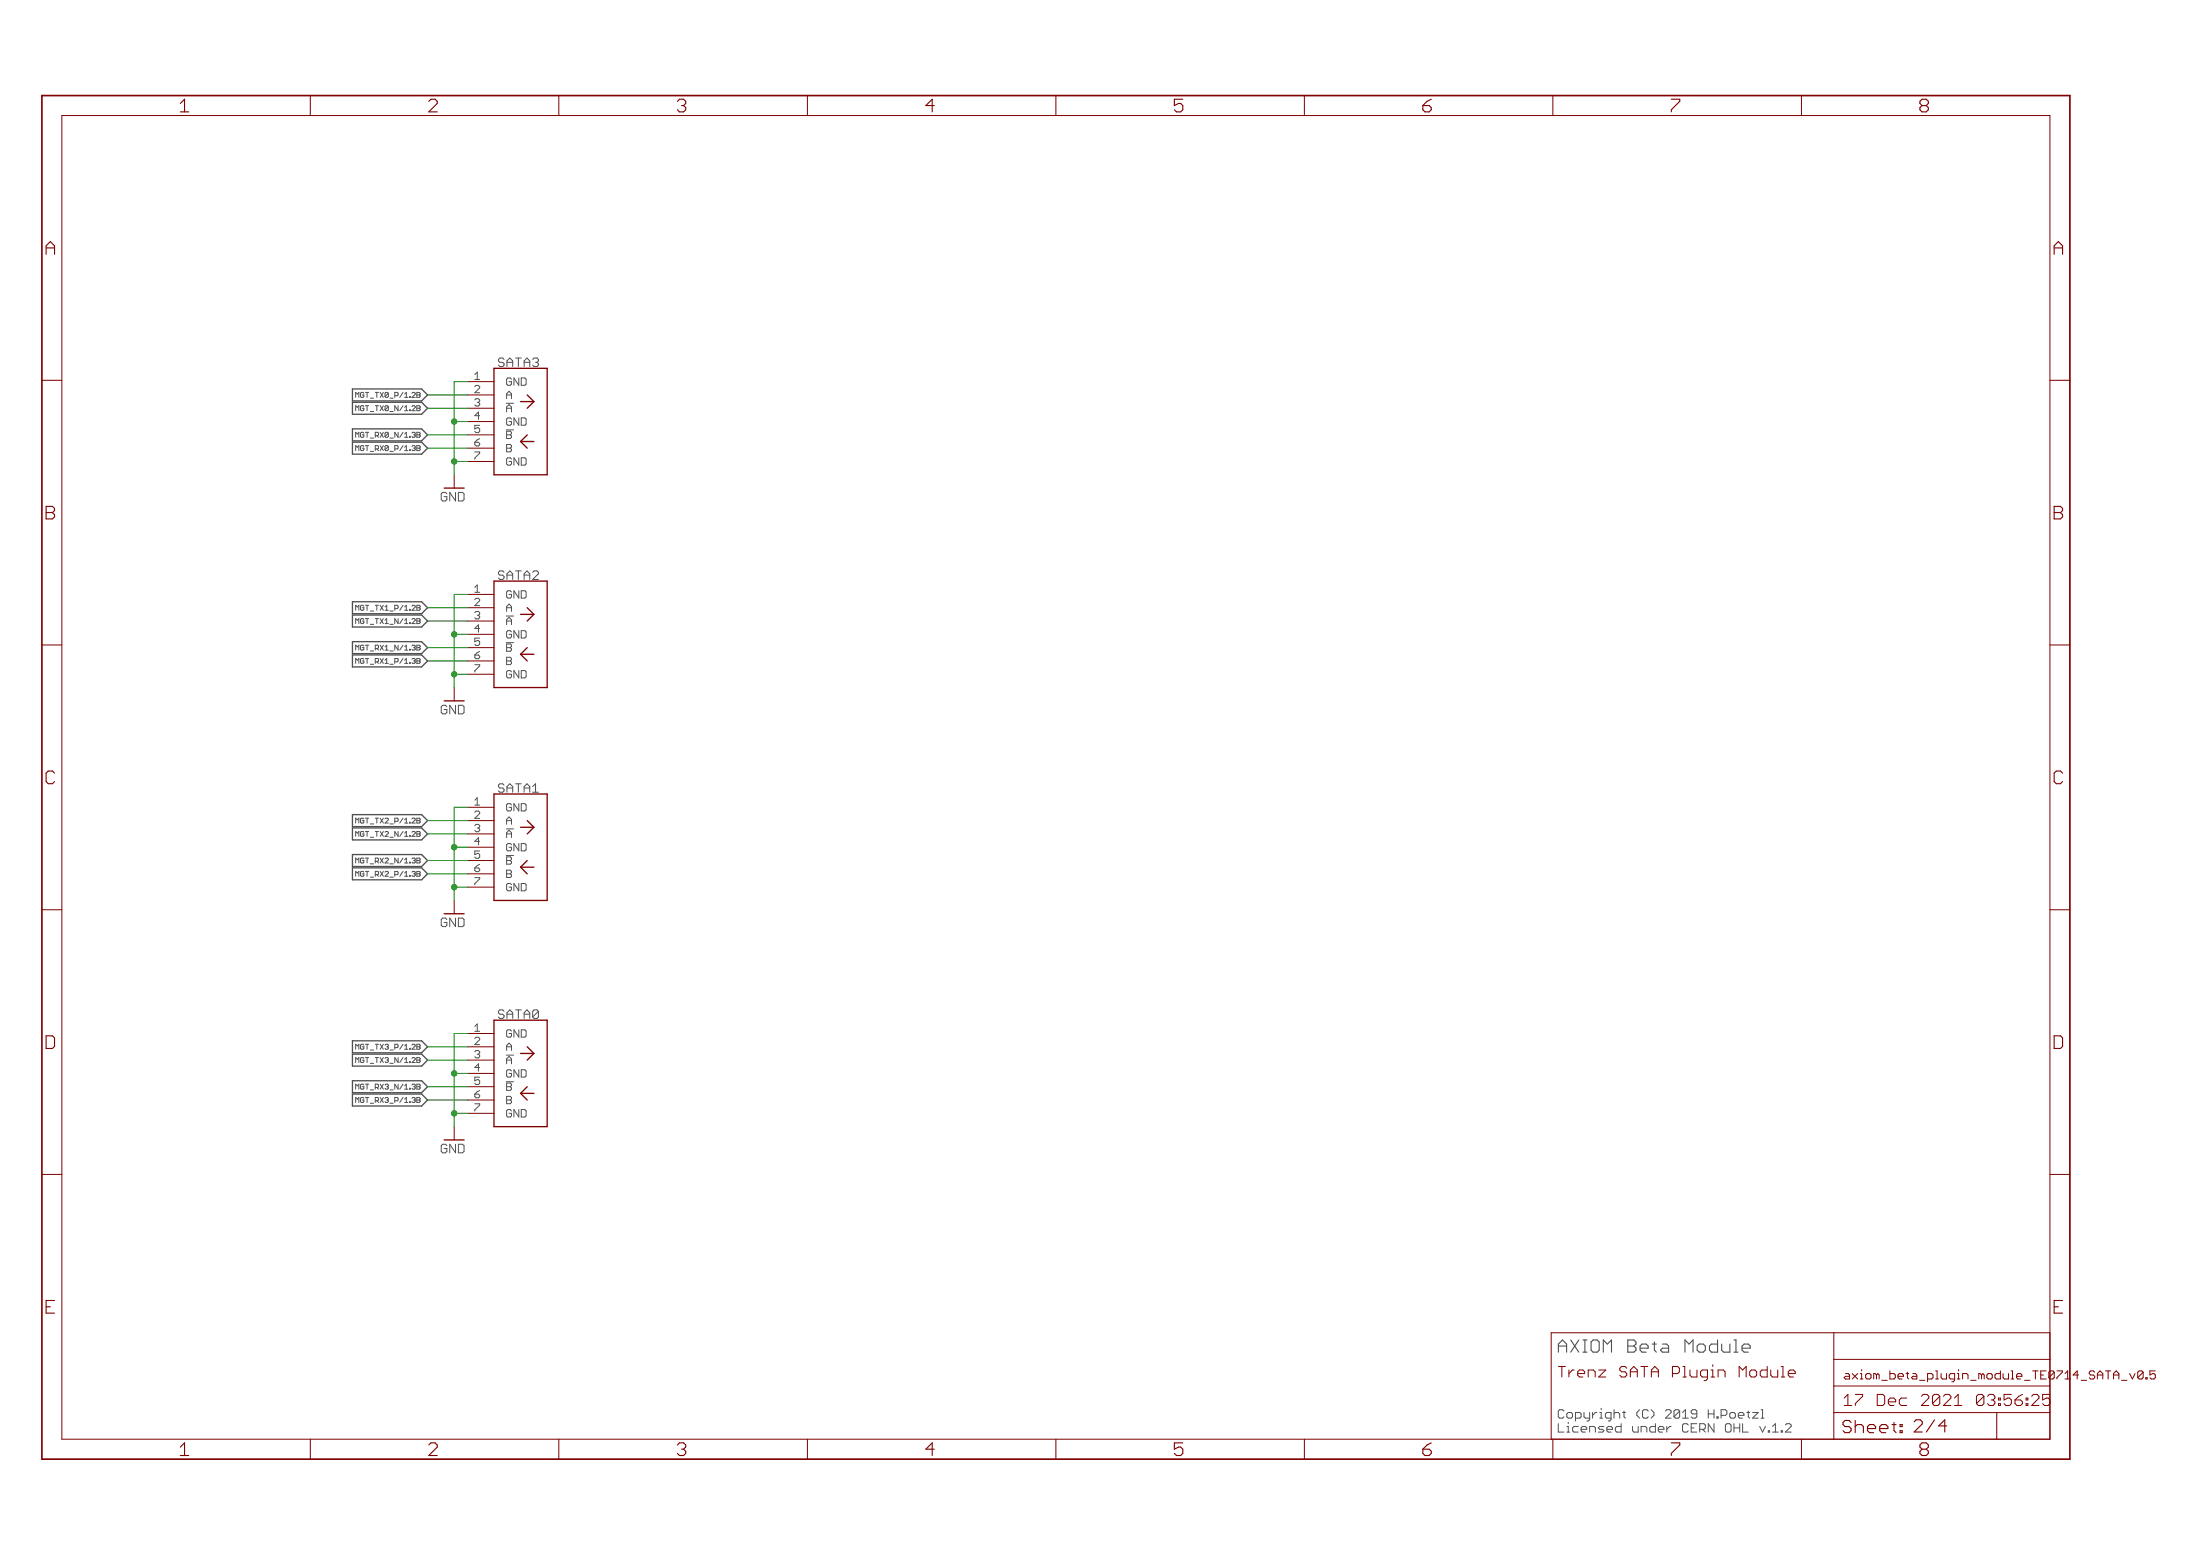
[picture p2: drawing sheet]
<svg xmlns="http://www.w3.org/2000/svg" width="420mm" height="297mm" viewBox="0 0 420 297" stroke-linecap="round" stroke-linejoin="round" font-family="sans-serif">
<path d="M297.6 257h1.6M298.4 255.8l-.8 .8v1.5" fill="none" stroke="#505050" stroke-width=".21"/>
<g fill="none" stroke="#505050" stroke-width=".19">
<path d="M67.9 75.9v-1l.3 .3 .3-.3v1M67.9 78.4v-1l.3 .4 .3-.4v1M69.2 77.9h.3M69.5 75.1l-.2-.2h-.3l-.1 .2v.6l.1 .2h.3l.2-.2v-.3h-.3M69.5 77.6l-.2-.2h-.3l-.1 .2v.6l.1 .2h.3l.2-.2M90.7 73.8l.2-.2h.5l.2 .2v.2l-.9 1h.9M90.7 71.5l.4-.5v1.4M90.7 72.4h.9M90.7 76.3l.2-.2h.5l.2 .2M90.7 77.3l.2 .2h.5l.2-.2M91.1 76.8h.3M91.4 76.8l.2 .2"/>
<path d="M91.6 76.6l-.2 .2M91.6 79.4h-.9l.7-.7v1.4M95.2 69.7l.3 .3h.5M96 68.3h-.5l-.3 .3v.3l.3 .3h.5M96.7 77h1.4M96.8 76.1v-.9l.4-.5 .5 .5v.9M96.8 75.4h.9M96.8 77.9h.9M97.2 72.9h.5M97.7 72.4l-.2-.2h-.5l-.2 .2v.9l.2 .3h.5l.2-.3M97.7 77.7l-.5-.5-.4 .5v.9M67.9 83.5v-1l.3 .3 .3-.3v1"/>
<path d="M67.9 86v-.9l.3 .3 .3-.3v.9M69.2 83h.3M69.3 82.5h-.3l-.1 .2v.6l.1 .2h.3M69.5 85.2l-.2-.1h-.3l-.1 .1v.7l.1 .1h.3l.2-.1v-.3h-.3M84.8 94.8h.5M85.1 94h-.6l-.2 .3v1.1l.2 .2h.6M90.7 86.3h.9v.2l-.9 .9v.3M90.7 84.4v.5l.2 .2h.5l.2-.2M90.7 84.4h.7l.2 .3M91.6 81.2h-.9v.7l.4-.2h.3l.2 .2v.5l-.2 .2h-.5l-.2-.2M91.6 83.7l-.9 .7M96.7 82.1h1.4"/>
<path d="M96.8 83h.7M96.8 85.6h.7M97.2 80.5h.5M97.2 88.1h.5M97.5 83l.2 .2M97.5 85.6l.2 .2M97.7 80l-.2-.2h-.5l-.2 .2v.9l.2 .3h.5l.2-.3M97.7 82.5l-.2-.2h-.7v1.4h.7l.2-.2M97.7 85.1l-.2-.2h-.7v1.4h.7l.2-.3M97.7 87.6l-.2-.2h-.5l-.2 .2v1l.2 .2h.5l.2-.2M97.7 82.8l-.2 .2M97.7 85.3l-.2 .3"/>
<path d="M67.9 116.5v-1l.3 .4 .3-.4v1M67.9 119v-.9l.3 .3 .3-.3v.9M69.2 118.6h.3M69.5 115.7l-.2-.2h-.3l-.1 .2v.6l.1 .2h.3l.2-.2v-.3h-.3M69.5 118.3l-.2-.2h-.3l-.1 .2v.6l.1 .1h.3l.2-.1M90.7 112.1l.4-.4v1.4M90.7 114.4l.2-.2h.5l.2 .2v.3l-.9 .9h.9M90.7 113.1h.9M90.7 117l.2-.3h.5l.2 .3M90.7 117.9l.2 .3h.5l.2-.3M91.1 117.5h.3M91.4 117.5l.2 .2"/>
<path d="M91.6 120h-.9l.7-.7v1.4M91.6 117.2l-.2 .3M95.2 110.3l.3 .3h.5M96 109h-.5l-.3 .3v.2l.3 .3h.5M96.7 117.6h1.4M96.8 116.7v-.9l.4-.5 .5 .5v.9M96.8 116h.9M96.8 118.6h.9M97.2 113.5h.5M97.7 113l-.2-.2h-.5l-.2 .2v.9l.2 .3h.5l.2-.3M97.7 118.3l-.5-.4-.4 .4v1M67.9 124.1v-.9l.3 .3 .3-.3v.9"/>
<path d="M67.9 126.6v-.9l.3 .3 .3-.3v.9M69.2 123.6h.3M69.3 123.2h-.3l-.1 .1v.7l.1 .1h.3M69.5 125.9l-.2-.2h-.3l-.1 .2v.6l.1 .1 .5-.1v-.3h-.3M84.8 135.4h.5M85.1 134.6h-.6l-.2 .3v1.1l.2 .3h.6M90.7 125.1h.7l.2 .2v.2l-.2 .3h-.5l-.2-.3zM90.7 126.9h.9M91.6 121.8h-.9v.7l.7-.2 .2 .2v.5l-.2 .2h-.5l-.2-.2M91.6 127.1l-.9 1v.2M91.6 124.4l-.9 .7M96.7 122.7h1.4"/>
<path d="M96.8 123.6h.7M96.8 126.2h.7M97.2 121.1h.5M97.2 128.7h.5M97.5 123.6l.2 .3M97.5 126.2l.2 .2M97.7 120.6l-.2-.2h-.5l-.2 .2v1l.2 .2h.5l.2-.2M97.7 123.2l-.2-.3h-.7v1.4h.7l.2-.2M97.7 125.7l-.2-.2h-.7v1.4h.7l.2-.3M97.7 128.2l-.2-.2h-.5l-.2 .2v1l.2 .2h.5l.2-.2M97.7 123.4l-.2 .2M97.7 125.9l-.2 .3"/>
<path d="M67.9 157.1v-.9l.3 .3 .3-.3v.9M67.9 159.7v-1l.3 .3 .3-.3v1M69.2 159.2h.3M69.5 156.3l-.2-.1h-.3l-.1 .1v.7l.1 .1 .5-.1v-.3h-.3M69.5 158.9l-.2-.2h-.3l-.1 .2v.6l.1 .2 .5-.2M90.7 152.8l.4-.5v1.4M90.7 155.1l.2-.3h.5l.2 .3v.2l-.9 .9h.9M90.7 157.6l.2-.2h.5l.2 .2v.2l-.2 .3M90.7 153.7h.9M91.1 158.1h.3M91.4 158.1l.2 .2v.2l-.2 .3h-.5l-.2-.3M95.2 151l.3 .2h.5"/>
<path d="M96 149.6h-.5l-.3 .3v.3l.3 .2h.5M96.7 158.2h1.4M96.8 157.4v-1l.4-.4 .5 .4v1M96.8 156.7h.9M96.8 159.2h.9M97.2 154.1h.5M97.7 153.6l-.2-.2h-.5l-.2 .2v1l.2 .2h.5l.2-.2M97.7 159l-.5-.5-.4 .5v.9M67.9 164.7v-.9l.3 .3 .3-.3v.9M67.9 167.3v-1l.3 .4 .3-.4v1M69.2 164.3h.3M69.3 163.8h-.3l-.1 .2v.6l.1 .1h.3"/>
<path d="M69.5 166.5l-.2-.2h-.3l-.1 .2v.6l.1 .2 .5-.2v-.3h-.3M84.8 176.1h.5M85.1 175.3h-.6l-.2 .2v1.1l.2 .3h.6M90.7 165.7h.7l.2 .2v.3l-.2 .2h-.5l-.2-.2zM90.7 167.5h.9v.3l-.9 .9v.2M91.6 162.5h-.9v.7l.4-.3h.3l.2 .3v.4l-.2 .3h-.5l-.2-.3M91.6 160.6h-.9l.7-.7v1.4M91.6 165l-.9 .7M96.7 163.3h1.4M96.8 164.3h.7M96.8 166.8h.7M97.2 161.7h.5"/>
<path d="M97.2 169.4h.5M97.5 164.3l.2 .2M97.5 166.8l.2 .2M97.7 161.3l-.2-.3h-.5l-.2 .3v.9l.2 .2h.5l.2-.2M97.7 163.8l-.2-.2h-.7v1.4h.7l.2-.3M97.7 166.3l-.2-.2h-.7v1.4h.7l.2-.2M97.7 168.9l-.2-.2h-.5l-.2 .2v.9l.2 .3h.5l.2-.3M97.7 164l-.2 .3M97.7 166.6l-.2 .2M69.5 199.5l-.2-.2h-.3l-.1 .2v.6l.1 .2h.3l.2-.2v-.3h-.3M90.7 195.9l.4-.4v1.4M90.7 198.2l.2-.2h.5l.2 .2v.3l-.9 .9h.9"/>
<path d="M90.7 196.9h.9M95.2 194.1l.3 .3h.5M96 192.8h-.5l-.3 .3v.2l.3 .3h.5M96.8 199.8h.9M97.2 197.3h.5M97.7 196.8l-.2-.2h-.5l-.2 .2v1l.2 .2h.5l.2-.2M67.9 200.3v-1l.3 .4 .3-.4v1M67.9 202.8v-.9l.3 .3 .3-.3v.9M67.9 207.9v-.9l.3 .3 .3-.3v.9M67.9 210.5v-1l.3 .3 .3-.3v1M69.2 202.4h.3M69.2 207.5h.3"/>
<path d="M69.3 207h-.3l-.1 .1v.7l.1 .1h.3M69.5 209.7l-.2-.2h-.3l-.1 .2v.6l.1 .2h.3l.2-.2v-.3h-.3M69.5 202.1l-.2-.2h-.3l-.1 .2v.6l.1 .1h.3l.2-.1M84.8 219.2h.5M85.1 218.4h-.6l-.2 .3v1.1l.2 .3h.6M90.7 200.8l.2-.2h.5l.2 .2v.2l-.2 .3M90.7 208.9h.7l.2 .2v.2l-.2 .3h-.5l-.2-.3zM90.7 210.7h.9v.2l-.9 1v.2M91.1 201.3h.3M91.4 201.3l.2 .2v.2l-.2 .3h-.5l-.2-.3M91.6 205.6h-.9v.7l.4-.2h.3l.2 .2v.5l-.2 .2h-.5l-.2-.2M91.6 203.8h-.9l.7-.7v1.4"/>
<path d="M91.6 208.2l-.9 .7M96.7 201.4h1.4M96.7 206.5h1.4M96.8 200.5v-.9l.4-.5 .5 .5v.9M96.8 202.4h.9M96.8 207.5h.7M96.8 210h.7M97.2 204.9h.5M97.2 212.5h.5M97.5 207.5l.2 .2M97.5 210l.2 .2M97.7 202.1l-.5-.4-.4 .4v1"/>
<path d="M97.7 204.4l-.2-.2h-.5l-.2 .2v1l.2 .2h.5l.2-.2M97.7 207l-.2-.2h-.7v1.4h.7l.2-.3M97.7 209.5l-.2-.2h-.7v1.4h.7l.2-.2M97.7 212.1l-.2-.3h-.5l-.2 .3v.9l.2 .2h.5l.2-.2M97.7 207.2l-.2 .3M97.7 209.8l-.2 .2M297.6 271.8v1.6h1.1M298.4 269.1h-.5l-.3 .3v1.1l.3 .2h.5M334.7 269.6h1.1l-1.1 1.1M336.3 269.1h.3v1.6M340.2 273.1h.2v.3h-.2zM341 272l.2-.2h.6l.3 .2v.3l-1.1 1.1h1.1"/>
</g>
<g fill="none" stroke="#505050" stroke-width=".25">
<path d="M81.7 75.4l-1.2-1.1h-13.2v2.2h13.2M81.7 77.9l-1.2-1.1h-13.2v2.3h13.2M81.7 83l-1.2-1.1h-13.2v2.3h13.2M81.7 85.6l-1.2-1.2h-13.2v2.3h13.2M81.7 116l-1.2-1.1h-13.2v2.3h13.2M81.7 118.6l-1.2-1.2h-13.2v2.3h13.2M81.7 123.6l-1.2-1.1h-13.2v2.3h13.2M81.7 126.2l-1.2-1.2h-13.2v2.3h13.2M81.7 156.7l-1.2-1.2h-13.2v2.3h13.2M81.7 159.2l-1.2-1.1h-13.2v2.2h13.2M81.7 164.3l-1.2-1.2h-13.2v2.3h13.2M81.7 166.8l-1.2-1.1h-13.2v2.3h13.2"/>
<path d="M81.7 199.8l-1.2-1.1h-13.2v2.3h13.2M81.7 202.4l-1.2-1.2h-13.2v2.3h13.2M81.7 207.5l-1.2-1.2h-13.2v2.3h13.2M81.7 210l-1.2-1.1h-13.2v2.2h13.2"/>
</g>
<g fill="none" stroke="#800000" stroke-width=".19">
<path d="M59.3 18.2v3.9M106.7 18.2v3.9M154.2 18.2v3.9M201.7 18.2v3.9M249.1 18.2v3.9M296.6 18.2v3.9M344 18.2v3.9M11.8 22.1h379.7v252.6h-379.7zM8 72.6h3.8M89.3 72.9h5M89.3 75.4h5M89.3 77.9h5"/>
<path d="M391.5 72.6h3.8M86.7 90.6v2.6M89.3 80.5h5M89.3 83h5M89.3 85.6h5M89.3 88.1h5M89.3 113.5h5M89.3 116h5M89.3 118.6h5M8 123.1h3.8M86.7 131.3v2.5M89.3 121.1h5"/>
<path d="M89.3 123.6h5M89.3 126.2h5M89.3 128.7h5M391.5 123.1h3.8M89.3 154.1h5M89.3 156.7h5M89.3 159.2h5M8 173.7h3.8M86.7 171.9v2.5M89.3 161.7h5M89.3 164.3h5M89.3 166.8h5"/>
<path d="M89.3 169.4h5M391.5 173.7h3.8M89.3 197.3h5M89.3 199.8h5M86.7 215.1v2.5M89.3 202.4h5M89.3 204.9h5M89.3 207.5h5M89.3 210h5M89.3 212.5h5M8 224.2h3.8M391.5 224.2h3.8"/>
<path d="M350.2 254.4v20.3M350.2 259.5h41.3M391.5 254.4h-95.3v20.3M59.3 274.7v3.9M106.7 274.7v3.9M154.2 274.7v3.9M201.7 274.7v3.9M249.1 274.7v3.9M296.6 274.7v3.9M297.6 260.9h1.4M340.2 260.9h.3v2M340.2 262.9h.6"/>
<path d="M341.5 262.2h1.4v-.3l-.4-.4h-.6l-.4 .4v.6l.4 .4h.6M344 274.7v3.9M350.2 269.7h41.3M350.2 264.6h41.3M352.2 268.3h1.4M352.4 262.2h.6M352.9 266.2l-.7 .7M353.2 262.7h-.8l-.2 .3 .2 .2h.8M381.3 269.7v5M390.1 266.2h1.4M390.1 267.3l.7-.4h.4l.3 .4M391.5 267.9l-.3 .4h-.7"/>
<path d="M409.8 263h.3v.2h-.3M411.6 261.7h-1v.8l.8-.3 .2 .3v.5l-.2 .2h-.6l-.2-.2"/>
</g>
<g fill="none" stroke="#800000" stroke-width=".21">
<path d="M35.2 18.9l-.8 .8M82.3 18.9l-.4 .4M83.5 19.7l-1.6 1.7h1.6M129.8 18.9l-.4 .4M178 18.9l-1.2 1.3h1.6M225.9 18.9h-1.6v1.3l.8-.5M272.5 19.3l-.8 .9M319.2 18.9h1.6M320.8 19.3l-1.6 1.7v.4M367.1 18.9l-.4 .4v.4l.4 .5-.4 .4v.4l.4 .4M34.4 21.4h1.6M129.4 21l.4 .4"/>
<path d="M224.3 21l.4 .4M271.7 20.2v.8l.4 .4M271.7 20.2h1.2M8.8 47.3h1.6M9.6 46.1l-.8 .8v1.6M392.3 47.3h1.6M393.1 46.1l-.8 .8v1.6M8.8 97.9h1.2M10 96.7h-1.2v2.4h1.2M392.3 97.9h1.2M393.5 96.7h-1.2v2.4h1.2M9.2 147.2l-.4 .4v1.6l.4 .4"/>
<path d="M392.7 147.2l-.4 .4v1.6l.4 .4M10 197.7h-1.2v2.5h1.2M393.5 197.7h-1.2v2.5h1.2M8.8 249.5h.8M10.4 248.3h-1.6v2.4h1.6M392.3 249.5h.8M393.9 248.3h-1.6v2.4h1.6M34.4 277.9h1.6M35.2 275.4l-.8 .8M82.3 275.4l-.4 .4M83.5 276.2l-1.6 1.7h1.6M129.4 277.5l.4 .4"/>
<path d="M129.8 275.4l-.4 .4M178 275.4l-1.2 1.2h1.6M224.3 277.5l.4 .4M225.9 275.4h-1.6v1.2l.8-.4M271.7 276.6h1.2M271.7 276.6v.9l.4 .4M272.5 275.8l-.8 .8M319.2 275.4h1.6M320.8 275.8l-1.6 1.7v.4M352 273.1l.4 .4M352.4 271.2l-.4 .3v.4l.4 .4M367.1 275.4l-.4 .4v.4l.4 .4-.4 .5v.4l.4 .4"/>
</g>
<path d="M8 18.2h387.3v260.4h-387.3z" fill="none" stroke="#800000" stroke-width=".32"/>
<g fill="none" stroke="#800000" stroke-width=".25">
<path d="M94.3 70.3h10.2v20.3h-10.2zM99.4 76.7h2.6M100.7 75.4l1.3 1.3M102 76.7l-1.3 1.2M84.8 93.2h3.8M99.4 84.3l1.3 1.3M99.4 84.3h2.6M100.7 83l-1.3 1.3M94.3 110.9h10.2v20.4h-10.2zM99.4 117.3h2.6M100.7 116l1.3 1.3M102 117.3l-1.3 1.3"/>
<path d="M84.8 133.8h3.8M99.4 124.9l1.3 1.3M99.4 124.9h2.6M100.7 123.6l-1.3 1.3M94.3 151.6h10.2v20.3h-10.2zM99.4 157.9h2.6M100.7 156.7l1.3 1.2M102 157.9l-1.3 1.3M84.8 174.4h3.8M99.4 165.5l1.3 1.3M99.4 165.5h2.6M100.7 164.3l-1.3 1.2"/>
<path d="M94.3 194.8h10.2v20.3h-10.2zM100.7 199.8l1.3 1.3M84.8 217.6h3.8M99.4 201.1h2.6M99.4 208.7l1.3 1.3M99.4 208.7h2.6M100.7 207.5l-1.3 1.2M102 201.1l-1.3 1.3"/>
</g>
<g fill="none" stroke="#008000" stroke-width=".19">
<path d="M81.7 75.4h7.6M81.7 77.9h7.6M89.3 72.9h-2.6v17.7M81.7 83h7.6M81.7 85.6h7.6M86.7 88.1h2.6M86.7 80.5h2.6M81.7 116h7.6M81.7 118.6h7.6M89.3 113.5h-2.6v17.8M81.7 123.6h7.6M81.7 126.2h7.6"/>
<path d="M86.7 128.7h2.6M86.7 121.1h2.6M81.7 156.7h7.6M81.7 159.2h7.6M89.3 154.1h-2.6v17.8M81.7 164.3h7.6M81.7 166.8h7.6M86.7 169.4h2.6M86.7 161.7h2.6M81.7 199.8h7.6M89.3 197.3h-2.6v17.8M81.7 202.4h7.6"/>
<path d="M81.7 207.5h7.6M81.7 210h7.6M86.7 212.5h2.6M86.7 204.9h2.6"/>
</g>
<g fill="#008000" stroke="#008000" stroke-width=".19">
<circle cx="86.7" cy="88.1" r=".51"/>
<circle cx="86.7" cy="80.5" r=".51"/>
<circle cx="86.7" cy="128.7" r=".51"/>
<circle cx="86.7" cy="121.1" r=".51"/>
<circle cx="86.7" cy="169.4" r=".51"/>
<circle cx="86.7" cy="161.7" r=".51"/>
<circle cx="86.7" cy="212.5" r=".51"/>
<circle cx="86.7" cy="204.9" r=".51"/>
</g>
<g font-size="3.7" fill="#800000">
<text x="35.8" y="21.4">1</text>
<text x="83.3" y="21.4">2</text>
<text x="130.7" y="21.4">3</text>
<text x="178.2" y="21.4">4</text>
<text x="225.7" y="21.4">5</text>
<text x="273.1" y="21.4">6</text>
<text x="320.6" y="21.4">7</text>
<text x="368" y="21.4">8</text>
<text x="10.1" y="48.6">A</text>
<text x="393.6" y="48.6">A</text>
<text x="10.1" y="99.2">B</text>
<text x="393.6" y="99.2">B</text>
<text x="10.1" y="149.7">C</text>
<text x="393.6" y="149.7">C</text>
<text x="9.9" y="200.2">D</text>
<text x="393.4" y="200.2">D</text>
<text x="35.8" y="277.9">1</text>
<text x="83.3" y="277.9">2</text>
<text x="130.7" y="277.9">3</text>
<text x="178.2" y="277.9">4</text>
<text x="225.7" y="277.9">5</text>
<text x="273.1" y="277.9">6</text>
<text x="320.6" y="277.9">7</text>
<text x="368" y="277.9">8</text>
</g>
<text font-size="3.6" fill="#505050" x="299" y="258.2">AXIOM Beta Module</text>
<text font-size="3.6" fill="#800000" x="353.3" y="273.6">Sheet: 2/4</text>
<g font-size="3.2" fill="#800000">
<text x="353.6" y="268.4">17 Dec 2021</text>
<text x="375.2" y="268.4">03:56:26</text>
</g>
<text font-size="3.1" fill="#800000" x="299" y="263">Trenz SATA Plugin Module</text>
<g font-size="2.5" fill="#505050">
<text x="96.6" y="70.1">SATA3</text>
<text x="85.6" y="95.7">GND</text>
<text x="96.6" y="110.7">SATA2</text>
<text x="85.6" y="136.3">GND</text>
<text x="96.6" y="151.3">SATA1</text>
<text x="85.6" y="177">GND</text>
<text x="96.6" y="194.5">SATA0</text>
<text x="85.6" y="220.1">GND</text>
<text x="299" y="270.8">Copyright (C) 2019 H.Poetzl</text>
<text x="299" y="273.5">Licensed under CERN OHL v.1.2</text>
</g>
<g font-size="2.3" fill="#800000">
<text x="353.6" y="263.3">axiom_beta_plugin_module_TE0714</text>
<text x="395.8" y="263.3">_SATA_v0.5</text>
</g>
<g font-size="2.1" fill="#505050">
<text x="92.1" y="77.6">3</text>
<text x="98.1" y="73.6">GND</text>
<text x="98.1" y="78.7">A</text>
<text x="98.1" y="81.2">GND</text>
<text x="98.1" y="83.8">B</text>
<text x="92.1" y="85.2">6</text>
<text x="98.1" y="86.3">B</text>
<text x="98.1" y="88.8">GND</text>
<text x="92.1" y="118.2">3</text>
<text x="98.1" y="114.2">GND</text>
<text x="98.1" y="119.3">A</text>
<text x="98.1" y="121.9">GND</text>
<text x="98.1" y="124.4">B</text>
<text x="92.1" y="128.4">7</text>
<text x="98.1" y="126.9">B</text>
<text x="98.1" y="129.5">GND</text>
<text x="98.1" y="154.9">GND</text>
<text x="98.1" y="160">A</text>
<text x="98.1" y="162.5">GND</text>
<text x="98.1" y="165">B</text>
<text x="98.1" y="167.6">B</text>
<text x="98.1" y="170.1">GND</text>
<text x="98.1" y="198">GND</text>
<text x="98.1" y="203.1">A</text>
<text x="98.1" y="205.7">GND</text>
<text x="98.1" y="208.2">B</text>
<text x="98.1" y="210.7">B</text>
<text x="98.1" y="213.3">GND</text>
</g>
<g font-size="1.4" fill="#505050">
<text x="70" y="75.9">MGT_TX0_P/1.2B</text>
<text x="69.7" y="83.5">MGT_RX0_N/1.3B</text>
<text x="69.8" y="78.4">MGT_TX0_N/1.2B</text>
<text x="69.9" y="86.1">MGT_RX0_P/1.3B</text>
<text x="69.8" y="119.1">MGT_TX1_N/1.2B</text>
<text x="70" y="116.5">MGT_TX1_P/1.2B</text>
<text x="69.7" y="124.1">MGT_RX1_N/1.3B</text>
<text x="69.9" y="126.7">MGT_RX1_P/1.3B</text>
<text x="69.8" y="159.7">MGT_TX2_N/1.2B</text>
<text x="70" y="157.2">MGT_TX2_P/1.2B</text>
<text x="69.7" y="164.8">MGT_RX2_N/1.3B</text>
<text x="69.9" y="167.3">MGT_RX2_P/1.3B</text>
<text x="69.8" y="202.9">MGT_TX3_N/1.2B</text>
<text x="70" y="200.3">MGT_TX3_P/1.2B</text>
<text x="69.7" y="208">MGT_RX3_N/1.3B</text>
<text x="69.9" y="210.5">MGT_RX3_P/1.3B</text>
</g>
</svg>
